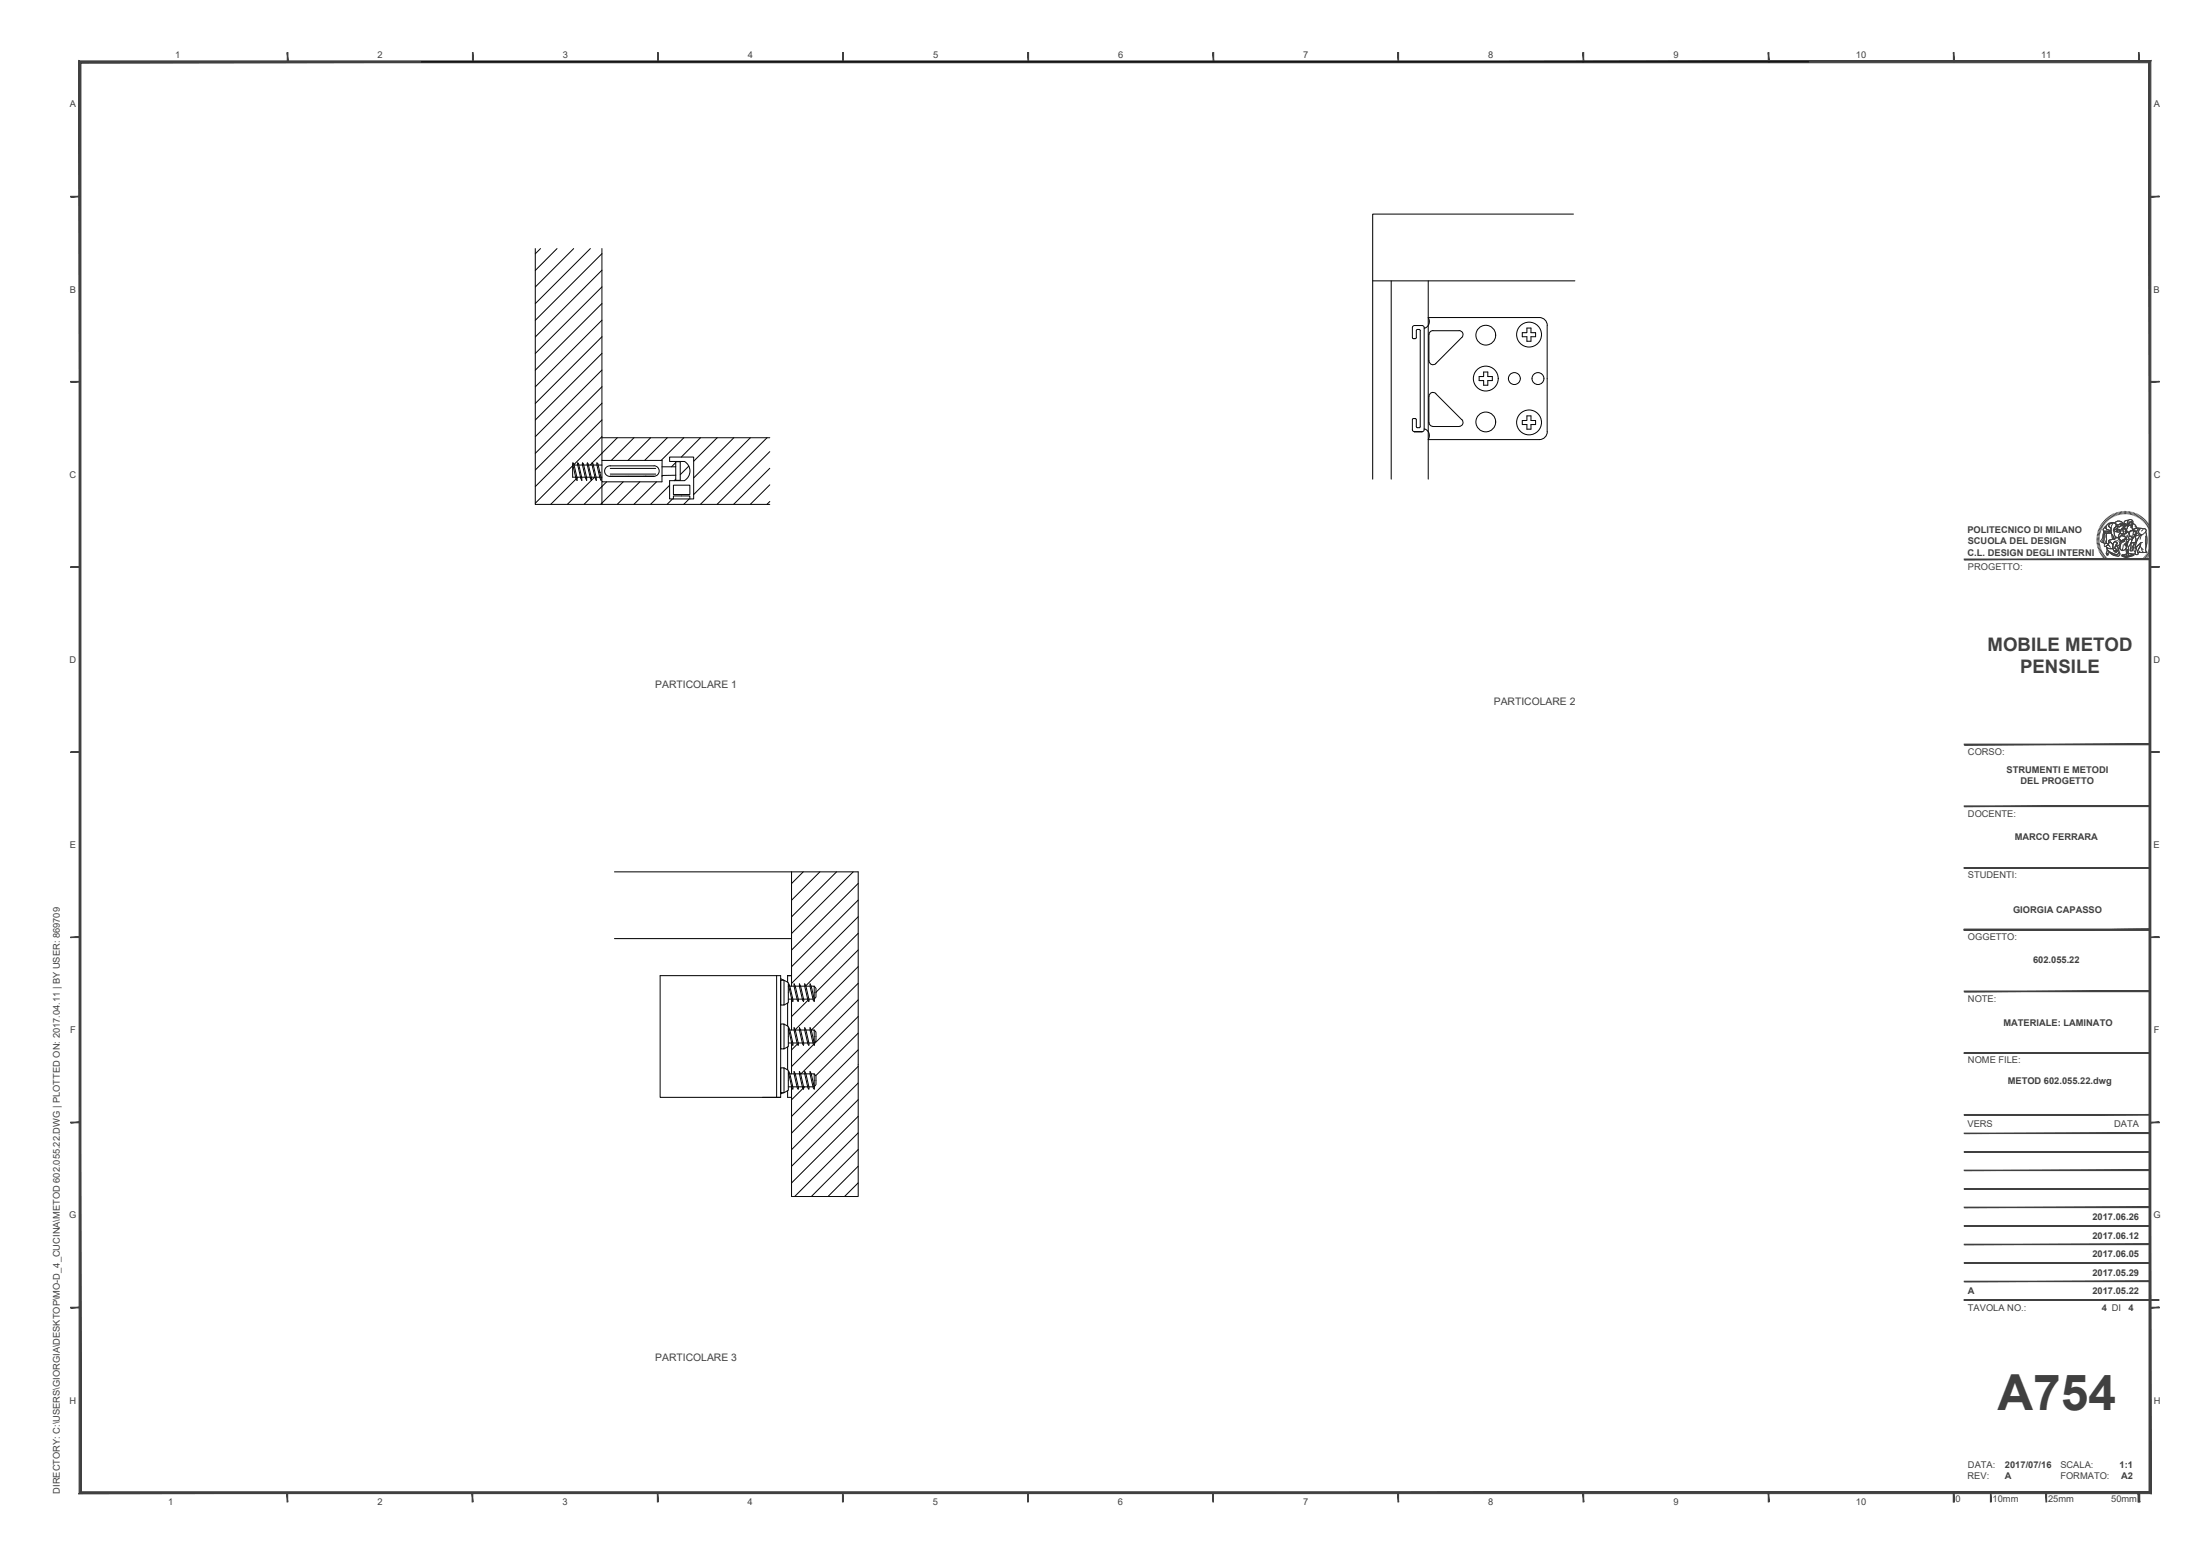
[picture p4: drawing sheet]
<svg xmlns="http://www.w3.org/2000/svg" width="594mm" height="420mm" viewBox="0 0 594 420" stroke-linecap="round" stroke-linejoin="round" font-family="sans-serif">
<!-- layer: viti -->
<g fill="none" stroke="#000" stroke-width=".27">
<path d="M411.1 89.8h1.2v-1.2h1.1v1.2h1.3v1.1h-1.3v1.2h-1.1v-1.2h-1.2zM399.4 101.7h1.2v-1.2h1.2v1.2h1.2v1.1h-1.2v1.2h-1.2v-1.2h-1.2zM411.1 113.5h1.2v-1.2h1.1v1.2h1.3v1.1h-1.3v1.3h-1.1v-1.3h-1.2zM154.7 125l.2 .2 .9 4.5-.3-.6zM156 125l.2 .2 .9 4.5-1.2-4.4zM157.3 125l.2 .2 .9 4.5-.3-.6-.9-3.8zM158.6 125l.2 .2 .9 4.5-1.2-4.4zM159.9 125l.2 .2 .9 4.5-1.2-4.4zM161.2 125l.2 .2 .9 4.5-.3-.6zM162.5 124.3h16.3v5.8h-16.3zM162.5 125.6h-7.9v3.3h7.9M164.8 128.6h11.8a1.41 1.41 0 0 0 1.4-1.4 1.41 1.41 0 0 0-1.4-1.4h-11.8a1.42 1.42 0 0 0-1.5 1.5 1.42 1.42 0 0 0 1.6 1.3"/>
<path d="M164.8 126.5h12.3M164.8 128h12.3M178.8 126h3.7M181.8 134.7v-.8h4.5v.8M181.8 131h4.5v2.5h-4.5zM182.5 124.7h1.2v5h-1.2zM182.5 128.3l-3.7 .1M184.8 129.8a2.97 2.97 0 0 0 0-5.2h-4v-1.2h6.5v11.3h-6.5v-4.9h4M210.8 264.7h.9v6.7h-.9zM210.8 276.5h.9v6.7h-.9zM211.7 264.7l1.2 .6v5.5l-1.2 .6M211.7 276.5l1.2 .7v5.4l-1.2 .6"/>
<path d="M212.9 266.3h7v3.5h-7M212.9 278.1h7v3.5h-7M213 265.7l1.2 4.4-.1 .3-.2-.3-.9-3.7zM213 277.5l.3 .6 .8 4.2-.2-.3-.9-3.8zM214.4 265.7l.3 .6 .9 3.8-.1 .3-.2-.3-.9-3.7zM214.4 277.5l.3 .6 .9 3.8-.1 .4-.2-.3-.9-3.8zM215.9 265.7l.3 .6 .9 3.8-.1 .3-.3-.3-.8-3.7zM215.9 277.5l.3 .6 .9 3.8-.1 .4-.3-.3-.8-3.8zM217.3 265.7l.3 .6 .9 3.8-.1 .3-.2-.3-.9-3.7zM217.3 277.5l.3 .6 .9 3.8-.1 .4-.2-.3-.9-3.8zM218.7 265.7l.4 .6 .8 4.1-.3-.3zM218.7 277.5l.4 .6 .8 4.2-.3-.3z"/>
<path d="M219.9 266.3l.4 .6v2.3l-.4 .6M219.9 278.1l.4 .6v2.3l-.4 .6M210.8 288.3h.9v6.8h-.9zM211.7 288.3l1.2 .7v5.4l-1.2 .7M212.9 290h7v3.5h-7M213 289.3l.3 .6 .8 4.2-.2-.3zM214.4 289.3l.3 .6 .9 3.9-.1 .3-.2-.3zM215.9 289.3l.3 .6 .9 3.9-.1 .3-.3-.3zM217.3 289.3l.3 .6 .9 3.9-.1 .3-.2-.3zM218.7 289.3l.4 .6 .8 4.2-.3-.3zM219.9 290l.4 .5v2.4l-.4 .6"/>
<circle cx="412.9" cy="90.4" r="3.4"/>
<circle cx="401.2" cy="102.2" r="3.4"/>
<circle cx="412.9" cy="114.1" r="3.4"/>
</g>
<!-- layer: costr -->
<g fill="none" stroke="#000" stroke-width=".27">
<path d="M113.8 16.7h374.6M146 67.1l-1.5 1.4M150.4 67.1l-5.9 5.9M154.9 67.1l-10.4 10.4M159.4 67.1l-14.9 14.9M162.5 68.5l-18 18M162.5 73l-18 18M162.5 77.5l-18 18M162.5 82l-18 18M162.5 86.5l-18 18M162.5 90.9l-18 18.1M162.5 95.4l-18 18"/>
<path d="M162.5 99.9l-18 18M162.5 104.4l-18 18M162.5 108.9l-18 18M162.5 113.4l-18 18M162.5 117.9l-7.5 7.6M166.7 118.2l-6.8 6.8M171.2 118.2l-6.1 6.1M175.7 118.2l-6.1 6.1M180.2 118.2l-6.1 6.1M184.7 118.2l-6.2 6.1M189.2 118.2l-5.2 5.2M193.7 118.2l-6.4 6.3"/>
<path d="M198.2 118.2l-10.9 10.8M202.6 118.2l-15.3 15.3M207.1 118.2l-18 18M154.6 125.8l-10.1 10.1M155.6 129.3l-6.9 6.9M156.1 128.9l-.3 .2M159.9 125l-.6 .6M160.6 128.9l-7.4 7.3M161.9 127.5h.1M163.8 130.1l-6.1 6.1M165.3 128.6h.1M168.3 130.1l-6.1 6.1"/>
<path d="M169.8 128.6h.1M172.8 130.1l-6.1 6.1M174.3 128.6h.1M177.3 130.1l-6.1 6.1M179 128.4l-.2 .2M180.8 131l-5.1 5.2M181.6 134.7l-1.5 1.5M182.5 124.9l-1.2 1.1M182.5 129.4l-.4 .4M182.8 124.6l-.1 .1M186 125.9l-2.3 2.3M186.1 134.7l-1.5 1.5"/>
<path d="M207.9 122l-14.3 14.2M207.9 126.5l-9.8 9.7M207.9 130.9l-5.3 5.3M207.9 135.4l-.8 .8M216.9 235.4l-3.2 3.2M221.4 235.4l-7.7 7.7M225.9 235.4l-12.2 12.2M230.4 235.4l-16.7 16.7M231.7 238.5l-18 18M231.7 243l-18 18M231.7 247.5l-18 18M231.7 252l-14.1 14.2"/>
<path d="M231.7 256.5l-11.4 11.4M213 266.3l-.1 .1M213.8 269.9l-.1 .1M218.2 270.1l-4.5 4.4M218.5 269.8h-.1M231.7 261l-17 17.1M231.7 265.5l-12.6 12.7M231.7 270l-18 18M231.7 274.5l-15.4 15.5M231.7 279l-11.4 11.5M215.3 281.9l-1.6 1.6M215.6 281.6v.1"/>
<path d="M216.8 293.9l-3.1 3.1M217.3 293.5l-.3 .2M231.7 283.5l-18 18M231.7 287.9l-18 18.1M231.7 292.4l-18 18M231.7 296.9l-18 18M231.7 301.4l-18 18M231.7 305.9l-17.1 17.2M231.7 310.4l-12.6 12.7M231.7 314.9l-8.1 8.2M231.7 319.4l-3.6 3.7"/>
</g>
<!-- layer: 0 -->
<g fill="none" stroke="#000" stroke-width=".27">
<path d="M424.9 57.8h-54.2v71.6M144.5 67.1v69.1h63.4M162.5 67.1v57.2M370.7 75.8h54.6M375.7 75.8v53.6M385.7 75.8v53.6M162.5 118.2h45.4M162.5 130.1v6.1M165.9 235.4h65.8v87.7h-18v-29.6M213.7 235.4v30.9M165.9 253.4h47.8M213.7 269.8v8.3"/>
<path d="M213.7 281.6v8.4"/>
</g>
<!-- layer: meccanismi -->
<g fill="none" stroke="#000" stroke-width=".27">
<path d="M381.6 91.4l-.2-.2v-2.8l.1-.3 .4-.2h2.1l.4 .2 .2 .3v27.6l-.2 .4-.4 .2M382.2 91.4h-.6h.6M382.2 91.4l.3-.2v-2.1l.2-.1h.7l.1 .2v26l-.1 .3-.9-.2v-2l-.3-.3M384.6 88.7a1.94 1.94 0 0 0 1.1-3h30a2.14 2.14 0 0 1 2.1 2.2v28.7a2.09 2.09 0 0 1-2.1 2.1h-30a1.94 1.94 0 0 0-1.1-2.9M385.9 90.4v7a1.08 1.08 0 0 0 .7 1 1.08 1.08 0 0 0 1.1-.2l7-7.1M387 89.3h7M387 89.3a1.08 1.08 0 0 0-1.1 1.1M394 89.3a1.08 1.08 0 0 1 1 .6 1.08 1.08 0 0 1-.2 1.2M381.6 113l-.2 .3v2.7l.1 .4 .4 .2M381.9 116.6h2.1h-2.1M382.2 113h-.6h.6M385.9 107v7.1a1.08 1.08 0 0 0 1.1 1l7 .1a1.1 1.1 0 0 0 1-.7 1.1 1.1 0 0 0-.2-1.2"/>
<path d="M387.7 106.3l7 7M387.7 106.3a1.08 1.08 0 0 0-1.1-.3 1.08 1.08 0 0 0-.7 1M178.3 263.4h32.5v32.9h-32.5zM209.7 263.4v32.9M210.8 264.2l.8 .4M212.7 270.9v6.2M213.7 263.4h-1v1.8M205.9 296.3h4.9M211.6 295.1l-.8 .3M212.7 294.5v1.8h1M212.7 282.7v6.2"/>
<circle cx="401.2" cy="90.5" r="2.67"/>
<circle cx="401.2" cy="113.9" r="2.67"/>
<circle cx="408.9" cy="102.2" r="1.61"/>
<circle cx="415.3" cy="102.2" r="1.61"/>
</g>
<!-- layer: G-ANNO-LOGO -->
<g fill="none" stroke="#404040" stroke-width=".27">
<path d="M569 139.8l.5 .5M569.3 139.6l.4 .5M569.6 139.4l.4 .5M569.9 139.2l.3 .6M570.2 139l.3 .6M570.5 138.8l.3 .6M570.8 138.7l.3 .6M571.2 138.6l.2 .6M571.5 138.4l.2 .7M571.9 138.4l.1 .6M572.2 138.3l.2 .6M572.6 138.2l.1 .7"/>
<path d="M572.9 138.1l.1 .7M573.3 138.1v.7M573.6 138.1l.1 .7M574 138.1v.7M574.3 138.1v.7M574.7 138.1l-.1 .7M575.1 138.2l-.2 .7M575.4 138.2l-.1 .7M575.7 138.3l-.1 .7M576.1 138.4l-.2 .7M576.4 138.5l-.2 .7M576.8 138.7l-.3 .6"/>
<path d="M577.1 138.8l-.3 .6M577.4 138.9l-.3 .7M577.7 139.1l-.3 .6M578 139.3l-.3 .6M578.3 139.5l-.4 .6M578.6 139.7l-.4 .6M578.9 140l-.5 .5M566.2 145.7h.7M566.2 145l.7 .1M566.2 145.4h.7M566.3 144.6l.6 .1M566.3 144.3l.7 .1"/>
<path d="M566.4 143.9l.7 .2M566.5 143.6l.7 .2M566.6 143.3l.7 .2M566.7 142.9l.6 .3M566.9 142.6l.6 .3M566.9 146l-.7 .1M566.9 146.4h-.7M566.9 146.7l-.6 .1M567 147l-.7 .1M567 142.3l.6 .3M567.1 147.3l-.7 .2M567.1 147.6l-.6 .2"/>
<path d="M567.2 141.9l.6 .4M567.2 147.9l-.6 .3M567.3 148.3l-.6 .2M567.4 141.7l.5 .3M567.5 148.6l-.7 .2M567.6 141.4l.5 .3M567.6 148.9l-.6 .3M567.8 149.1l-.6 .4M567.8 141.1l.5 .4M567.9 149.4l-.6 .4M568 140.8l.5 .4M568.1 143.4h.8a.71 .71 0 0 0 1.1-.1l.1 .6h-.2a1.89 1.89 0 0 1-1.8-.3z"/>
<path d="M568.1 143.3l.1 .5M568.1 149.7l-.6 .4M568.3 140.5l.5 .5M568.3 143.9l-.3 .4-.1 1.4-.4 .7 .4 .2M568.3 149.9l-.5 .5M568.4 142.3l.3-.2a.64 .64 0 0 0 .4 .9l.9 .3a2 2 0 0 1-2 0l-.1-.4zM568.5 143.9l.5 .1-.2 .6v2.1l-.4 .1-.5-.3 .3-.9v-1zM568.5 143.9a1.52 1.52 0 0 0-.3 1.6l-.3 1 .8 .2M568.5 140.3l.5 .5M568.5 150.2l-.5 .4M568.7 142.1a.75 .75 0 0 0-.7 .6 .75 .75 0 0 0 .3 .8l.6-.1a.68 .68 0 0 0 1.1-.1M568.7 150.4l-.5 .5"/>
<path d="M568.8 140l.4 .5M568.8 141.9l.3-.3a1.65 1.65 0 0 1 1.6-.4 1.01 1.01 0 0 0-1.2 1l.6 .3-.1 .8-1-.3a.64 .64 0 0 1-.3-.9zM568.8 147.5a.74 .74 0 0 0 .8 .6l1-.1M568.9 147.8a1.61 1.61 0 0 0 1.7 .2l.4 .8-.1 .2 .3-.2 .2 .3-.1-.5 .3 .4-.2-.4 .4 .1-.5-.5a.33 .33 0 0 1-.3-.2 .33 .33 0 0 1 .2-.4l.1-.3 .4 .1 .4 1a.88 .88 0 0 1-.3 1.3 .88 .88 0 0 1-1.2-.2l-1.5-1zM568.9 147.9l.1 .5 .5 .5 2.2 1M568.9 150.7l-.4 .5M569 143.9h1.1l.5 .8 .1 .8-.7 .3a.42 .42 0 0 0-.5 .2 .42 .42 0 0 0 .1 .5l-.3 .4-.5-.3v-2zM569 143.9l-.2 .7v2.1M569.1 148.5l.9 .7 1.1 .5a.79 .79 0 0 0 1.1-.6 .66 .66 0 0 1 .1 1 .66 .66 0 0 1-1 0l-.5-.1-1.2-.8-.5 .3 .2 .2-.1 .2h-.2l-.2-.4zM569.1 148.5l-.3 1 .2 .4h.2l.1-.2-.2-.2 .4-.3 .4 .2a2.5 2.5 0 0 0 2.4 .6l.1-.6-.2-.3M569.2 150.9l-.5 .5M569.3 146.9a.51 .51 0 0 0-.8-.1 .51 .51 0 0 0 0 .8 .77 .77 0 0 1 .8-.4 .77 .77 0 0 1 .6 .6"/>
<path d="M569.4 151.1l-.4 .6M569.5 145.9l1.2-.4 .2 .2 .2-.4 .3-.1a1 1 0 0 1 1.2 .7 1.03 1.03 0 0 1-.2 1.1 1.03 1.03 0 0 1-1.1 .3l.2-.4a.27 .27 0 0 0 .3-.2 .27 .27 0 0 0-.3-.3 .57 .57 0 0 0-.7 0 .57 .57 0 0 0-.2 .6 .77 .77 0 0 0-1-.5l-.2-.1zM569.5 146.6l.1-.1a.82 .82 0 0 1 1 .5v1a1.61 1.61 0 0 1-1.7-.2l-.2-.3 .7-.3-.1-.3zM569.7 141.5l.5-.2a.77 .77 0 0 1 1.2 .2 .77 .77 0 0 1-.5 1.1l-.2 .5 .2 .6a1.18 1.18 0 0 0 .7 1.5l-.5 .1-.1 .4a.38 .38 0 0 1-.4-.2 .38 .38 0 0 1 .1-.5l-.6-1.1-.1-1.4a.55 .55 0 0 1-.5-.4 .55 .55 0 0 1 .2-.6zM569.7 151.3l-.4 .6M569.8 146.3l.8 .7M569.9 146.4h-.1a.51 .51 0 0 0-.5 .3 .51 .51 0 0 0 .1 .5M569.9 151.5l-.3 .6M570.1 143.9h-1.6a.65 .65 0 0 0-.7 .2 .65 .65 0 0 0 0 .8l-.1 .5-.5 .6 .3 .4M570.2 144.2l.3 1.4M570.2 151.7l-.4 .6M570.5 141.5l-.2 .2a2.7 2.7 0 0 0 .2 3l.2 .5a.3 .3 0 0 0-.1 .4 .3 .3 0 0 0 .5 0v-.3l.5-.2a1.1 1.1 0 0 1-.7-1.4 1.39 1.39 0 0 1 .5-1.7 1.14 1.14 0 0 0-1.7-.7 1.08 1.08 0 0 0-.9 1.6l1.1 .4"/>
<path d="M570.5 151.9l-.3 .5M570.7 145.5l-.7 .3a.43 .43 0 0 0-.5 .2 .43 .43 0 0 0 .1 .5M570.7 141.2a1.01 1.01 0 0 0-1.2 1l.5 .3M570.8 152l-.3 .6M571 143l.7-.3 .3 .3a.31 .31 0 0 0-.4 .2 .31 .31 0 0 0 .2 .4l-.6-.1zM571 142.5l.9-.4-.1 .6-1.1 .5zM571 143l.2 .5 .6 .1M571 146.2a.54 .54 0 0 1 .7 .7h-.2l-.5 1.1 .8 .7-.4-.1 .2 .4-.3-.4 .1 .5-.2-.3-.3 .2 .1-.2-.4-.6a2.03 2.03 0 0 1 .4-2zM571.1 146.2a.51 .51 0 0 1 .6 .7h-.2l-.3 .8a.45 .45 0 0 0-.1 .4 .45 .45 0 0 0 .4 .3l.3 .3-.4-.1 .2 .4-.3-.4v.5l-.1-.3-.3 .2 .1-.2-.4-.6a1.94 1.94 0 0 1 .5-2zM571.1 152.1l-.3 .7M571.1 141.2l.1-.2a1.14 1.14 0 0 1 2 .4v.1a.86 .86 0 0 0-1.2 .2l-.6-.1M571.3 141l.5-.3 .9 .2a.33 .33 0 0 1 .4 .2 .33 .33 0 0 1-.2 .4 .52 .52 0 0 0-.8 .3h-.4l-.6-.5z"/>
<path d="M571.4 152.3l-.3 .6M571.4 141.5a.7 .7 0 0 0 1.2-.2l.3 .2-.2 .6-.4 .2-.4-.2-.6 .2zM571.7 145.1a1.19 1.19 0 0 1 .7 2h-.1M571.7 152.4l-.2 .6M571.7 143.1h.9l-.3 .1v.4a.4 .4 0 0 1-.5 0 .4 .4 0 0 1-.1-.5zM571.7 147.4l.4 1a.79 .79 0 0 1 0 1 .79 .79 0 0 1-.9 .3M571.8 142.8l.2 .2M571.8 142.5v.2l-1.1 .5M571.8 146l-.7 .2M571.9 142.1l-.3 .5M572 145.7l.8 .4M572 152.5l-.2 .6"/>
<path d="M572.1 143a.32 .32 0 0 0-.4 .2 .32 .32 0 0 0 .1 .4h.4l.1-.4 .3-.1h-.6M572.2 146.1a.71 .71 0 0 1 .1 1 .71 .71 0 0 1-.9 .2M572.2 148l.8 .6M572.2 145.4a.9 .9 0 0 1 1-.7 .9 .9 0 0 1 .8 .9l-.3-.1-1 .5M572.3 152.5l-.1 .7M572.3 145l.5-.4 .6 .1 .5 .4a.25 .25 0 0 1 .2 .3 .25 .25 0 0 1-.2 .2h-.2l-1.1 .5-.4-.8zM572.4 142.1h.1M572.5 141.7l.2 .1M572.5 147.4l.1 .9M572.5 143.9l-.3 .5-.1 .9M572.6 141.7v.1M572.6 152.6l-.1 .7"/>
<path d="M572.7 146l.2 .3a.68 .68 0 0 0 .9-.7l.3-.1-.2-.5-.6-.3h-.6l-.5 .7-.1-.1v-.5l.4-.9 .2 .3h.9a.73 .73 0 0 0 .7-.8l.7 .3 .1 1-.3 .5 .2 .5-.3 .6-.5 .1-.2 .6h-.3l.3 .3 .2-.1v.4l.2-.3-.3 1.1h-.3a.78 .78 0 0 1-1.2 0l-.4-.5 .3-.5 .2-1.1M572.7 146l1.1-.4a.62 .62 0 0 1-.8 .7zM572.7 146.8l-.3 1-.4 .4M572.9 141.9l.9-.2a.36 .36 0 0 1-.1 .6 .36 .36 0 0 1-.5-.4zM572.9 142.8a.85 .85 0 0 1 1.1 0 .85 .85 0 0 1 .2 1.1l-.2-.3a.54 .54 0 0 0-.1-.8 .54 .54 0 0 0-.7 .1l.1 .5a.46 .46 0 0 1-.1 .8 .46 .46 0 0 1-.7-.4zM572.9 141.5l-.2 .6-.4 .2-.4-.2-.6 .2M573 152.7l-.1 .6M573 149.9l2-.5 1.2 .3-2.1 .6zM573 149.9l1.1 .4v.2l-1.1-.3zM573.3 142.6a.8 .8 0 0 1 .8 .7 .8 .8 0 0 1-.6 .9h-.2l.1-.5-.2-.7zM573.3 152.7l-.1 .7M573.3 141.7a.38 .38 0 0 1 .6-.3 .38 .38 0 0 1 .1 .6h-.1"/>
<path d="M573.3 146.2h.1M573.4 147.1l-.4 1.5 1.1-.2M573.4 145.8l.2 .1M573.5 141.4a.41 .41 0 0 1 .5 .1 .41 .41 0 0 1 0 .5l-.2-.3h-.5zM573.5 146.1h.1M573.5 145.9h.1M573.6 142.9h.1M573.6 142.9l-.2 .1M573.6 152.7v.7M573.7 141.8l-.8 .1h.3a.34 .34 0 0 0 .4 .3 .34 .34 0 0 0 .2-.5v.2M573.7 144.2v.7M573.7 146.9l.3 .1 .2-.6 .5-.1-.5 1.2v-.3l-.2 .1z"/>
<path d="M573.8 145.6a.59 .59 0 0 1-.3 .6 .59 .59 0 0 1-.7-.1M573.8 142.7l.3 .3-.2 .1M573.9 152.7v.7M574 142.9a.41 .41 0 0 0-.6-.3 .41 .41 0 0 0-.1 .7v.1a.46 .46 0 0 1 0 .7 .46 .46 0 0 1-.7 0 .46 .46 0 0 1 .1-.7 .82 .82 0 0 1 .9-.9 .82 .82 0 0 1 .7 .9l-.1 .5-.2-.3M574.1 143.2l-.2 .1M574.1 143v.5h-.8M574.1 143.9l-.3 .3h-.5M574.1 150.3l2.1-.6v.3l-2.1 .6zM574.1 150.3v.2M574.2 141.9l.2-.1 .1 .4-.3 .9M574.2 146.4h.1M574.2 147v.6l.2-.3"/>
<path d="M574.2 152.7l.1 .7M574.3 141.5l.1 .4M574.3 143.4l-.1-.4 .3-.8-.4-.6a.55 .55 0 0 1-.5-.7 .55 .55 0 0 1 .8-.4h.3a1.3 1.3 0 0 0 0 1.6l.1-.5a.39 .39 0 0 0 .3 .3 .39 .39 0 0 0 .4-.1v.6l.2-.1 .4 .6-1.1 .8M574.4 146.8l-.2 .2v-.2M574.4 144.5l-.2 1.3M574.4 143.7l.5 .2M574.5 148.5l.2-.1 .1 1.1-.3-.6-.3 .7zM574.5 145.6l-.4 .5 .1 .3M574.6 152.7l.1 .7M574.6 146.3l-.4 .1-.2 .6h-.3l.3 .3 .2-.1M574.7 144.5l-.5 .9M574.7 140.5a.7 .7 0 0 1 .8-.1 .7 .7 0 0 1 .4 .7l-.4 1.4v-.7l.3-.6a.48 .48 0 0 0-.5-.3 .48 .48 0 0 0-.5 .4l-.1 .7h-.1a1.49 1.49 0 0 1 .1-1.5z"/>
<path d="M574.7 140.5a.71 .71 0 0 1 .8-.2 .71 .71 0 0 1 .5 .7l-.3 1.2-.2 .3v-.7l.3-.5-.2-.4a.82 .82 0 0 0-.9 1.1h-.1a1.49 1.49 0 0 1 .1-1.5zM574.7 140.5a.83 .83 0 0 0-1.1 .8M574.8 141.5a.39 .39 0 0 0 .3 .4 .39 .39 0 0 0 .4-.1M574.9 152.6l.1 .7M574.9 143.7a1.51 1.51 0 0 1 2.1 0 1.64 1.64 0 0 1-1.2 1.4l-.3-.2a.97 .97 0 0 1-.6-1.2zM575 141l.6-.2 .2 .5-.3 .5a.46 .46 0 0 1-.6-.1 .46 .46 0 0 1 .1-.7zM575 145.7l.8-.2-.6 1.6a1.09 1.09 0 0 0-.5 1.3l-.2 .1-.3 .6-.1-.9zM575 141.3l.2 .1M575 145.7l-.9 2.5 .1 .9-.1 .9 .4-1.1 .3 .9-.1-1.4-.5 .7M575.1 141.7l.1 .1M575.1 144.7l-.3 .5 .1 .4 .9-.1 .5-.6M575.1 141.4h.1"/>
<path d="M575.1 141.6l.1 .1M575.2 152.6l.1 .7M575.4 141.5h.2M575.5 146.6l.7-.1v.6a1.23 1.23 0 0 0-.3 1.5h-.7zM575.5 141.5h.1M575.5 152.5l.2 .7M575.7 142.3l.4 .6M575.7 144.8h.1M575.8 143.2l.8-.5 1.1-.1-.7 1zM575.8 145.5l-.6 1.6a1.52 1.52 0 0 0-.5 1.5M575.8 152.4l.2 .7M575.9 141.3l.7 .5 .5 .8-.3 .1a.65 .65 0 0 1-.9 0 .65 .65 0 0 1-.1-.9z"/>
<path d="M575.9 144.7l-.3 .1M575.9 141.3l.7 .5 .2 .5M575.9 145v.1M576.2 152.3l.2 .7M576.2 149.7v.3l-2.1 .6-1.1-.4v-.3l1.1 .4 2.1-.6a5.7 5.7 0 0 0-3.2 .2M576.3 146.5l-.1 .6a1.23 1.23 0 0 0-.3 1.5h-.7l.2-2M576.5 152.2l.2 .7M576.5 144.6h.3l-.1 1.5a.59 .59 0 0 1-.8 .4l-.4 .1 .3-1.1zM576.5 144.4l-.1 .4M576.5 143.4l.3 .1 .2 .3M576.5 142.2l.6 .4M576.7 146.5l-1.2 .1"/>
<path d="M576.7 147.8l-.1 .3 .2 .2M576.8 144.6l-.1 1.8a2.43 2.43 0 0 0-.3 2.6l.2 .1M576.8 152.1l.3 .6M577 147.6l1.1-1-.9 2.5a.38 .38 0 0 1-.2 .7 .38 .38 0 0 1-.4-.5zM577 143.6v-.1a.94 .94 0 0 1 1-.9l.6 .2a.62 .62 0 0 1 .8 .1 .62 .62 0 0 1-.2 .9l-.4 .4a1.12 1.12 0 0 1-1.8-.4M577 143.8l-.6 .9a.77 .77 0 0 1-1.3-.1 .81 .81 0 0 1 0-.9 .81 .81 0 0 1 .9-.3l.2 .1-.2 .5 .1 .4a.59 .59 0 0 0 .5-.8l-.2-.2a.99 .99 0 0 0-1.5 .6v.1M577.1 145.4v.5M577.1 151.9l.3 .6M577.3 151.8l.4 .6M577.5 144.5l-.9 .1M577.5 148.8l.6 .4M577.6 151.6l.4 .6"/>
<path d="M577.7 142.6l-1.1 .1-.8 .5M577.9 147.5l.8 .9M577.9 151.4l.4 .6M577.9 142.7l.8 .2a.53 .53 0 0 1 .7 .1 .53 .53 0 0 1 0 .6 8.3 8.3 0 0 1 0 4.9l.3 .6h-2.5l.9-2.5-1.5 1.4v-.5a6.5 6.5 0 0 1 1.3-3l.5-.1a.9 .9 0 0 1-.9-.6 .9 .9 0 0 1 .4-1.1zM577.9 144.5a6.7 6.7 0 0 0-1.3 3.5l1.5-1.4 .5-.1M578 142.7a.89 .89 0 0 0-.5 1 .89 .89 0 0 0 .9 .7M578.1 146.6l-.9 2.5a.39 .39 0 0 1-.1 .7 .39 .39 0 0 1-.6-.4l.5-1.8M578.2 151.2l.4 .6M578.2 144.5l-.3 1.1M578.3 148a1.11 1.11 0 0 0 .7 1.2M578.4 151l.4 .5M578.6 143.1l-.3 .3"/>
<path d="M578.7 150.8l.4 .5M578.9 150.6l.5 .5M579.1 150.4l.5 .4M579.2 140.2l-.5 .5M579.3 150.1l.5 .4M579.4 144.7v3.3M579.4 143.6l.3 2-.3 2.8 .3 .7h-2.5M579.4 140.4l-.5 .5M579.5 149.9l.6 .3M579.7 140.7l-.6 .5M579.7 149.6l.5 .3M579.9 141l-.6 .4"/>
<path d="M579.9 149.3l.5 .3M580 149l.6 .3M580.1 141.3l-.6 .4M580.2 148.7l.6 .3M580.3 141.6l-.6 .3M580.3 148.4l.6 .3M580.4 148.1l.7 .3M580.5 141.9l-.6 .3M580.5 147.8l.7 .2M580.6 147.5l.7 .2M580.7 142.2l-.7 .3M580.7 147.2l.6 .1"/>
<path d="M580.7 146.9l.7 .1M580.8 146.5l.7 .1M580.8 142.5l-.6 .3M580.8 146.2l.7 .1M580.8 145.9l.7 .1M580.8 145.6h.7M580.9 142.9l-.6 .2M581.1 143.2l-.7 .2M581.2 143.5l-.7 .2M581.3 143.9l-.7 .1M581.4 144.2l-.7 .2M581.4 144.6l-.7 .1"/>
<path d="M581.5 144.9l-.7 .1M581.5 145.3h-.7"/>
</g>
<!-- layer: G-ANNO-TTLB -->
<g fill="#fff" stroke="#fff" stroke-width=".27">
<path d="M555.4 151l30.8 4.3-5.8-4.3zM555.4 151l30.8 4.3h-30.8z"/>
<path d="M580.4 136.5h5.8l-5.8 14.5zM586.2 136.5l-5.8 14.5 5.8 4.3z"/>
</g>
<path d="M555.4 151h25v-14.5h5.8v18.8h-30.8z" fill="none" stroke="#fff" stroke-width=".27"/>
<g fill="#404040" stroke="#404040" stroke-width=".27">
<path d="M580.4 351.1h2.5v-.1zM580.4 351h2.5l-2.5 .1z"/>
<path d="M530.4 351v.1l50-.1zM530.4 351.1l50-.1v.1z"/>
<path d="M530.4 351v.1l50-.1zM530.4 351.1l50-.1v.1z"/>
<path d="M530.4 346h50zM530.4 346.1l50-.1z"/>
<path d="M530.4 341h50zM530.4 341.1l50-.1z"/>
<path d="M530.4 336h50zM530.4 336.1l50-.1z"/>
<path d="M530.4 331h50zM530.4 331.1l50-.1z"/>
<path d="M530.4 326h50zM530.4 326.1l50-.1z"/>
<path d="M530.4 321h50zM530.4 321.1l50-.1z"/>
<path d="M530.4 316h50zM530.4 316.1l50-.1z"/>
<path d="M530.4 311h50zM530.4 311.1l50-.1z"/>
<path d="M530.4 217.8h50v-.2zM530.4 217.6h50l-50 .2z"/>
<path d="M530.4 234.5h50v-.2zM530.4 234.3h50l-50 .2z"/>
<path d="M530.4 234.3v.2l50-.2zM530.4 234.5l50-.2v.2z"/>
<path d="M530.4 251v.1l50-.1zM530.4 251.1l50-.1v.1z"/>
<path d="M530.4 151.1h50v-.2zM530.4 150.9h50l-50 .2z"/>
<path d="M530.4 251v.1l50-.1zM530.4 251.1l50-.1v.1z"/>
<path d="M530.4 267.6v.2l50-.2zM530.4 267.8l50-.2v.2z"/>
<path d="M530.4 251v.1l50-.1zM530.4 251.1l50-.1v.1z"/>
<path d="M530.4 251v.1l50-.1zM530.4 251.1l50-.1v.1z"/>
<path d="M530.4 201.1h50v-.2zM530.4 200.9h50l-50 .2z"/>
<path d="M530.4 284.3v.1l50-.1zM530.4 284.4l50-.1v.1z"/>
<path d="M530.4 284.3v.1l50-.1zM530.4 284.4l50-.1v.1z"/>
<path d="M530.4 306h50zM530.4 306.1l50-.1z"/>
<path d="M530.4 300.9v.2l50-.2zM530.4 301.1l50-.2v.2z"/>
<path d="M580.4 351.1h2.5v-.1zM580.4 351h2.5l-2.5 .1z"/>
<path d="M427.5 14.2l.2 2.5v-2.5zM427.5 14.2l.2 2.5h-.2z"/>
<path d="M21.4 16.4l.5 386.4v-385.9zM21.4 16.4l.5 386.4-.5 .5zM21.9 402.8l-.5 .5 558.9-.5zM21.4 403.3l558.9-.5 .5 .5zM580.3 16.9v385.9l.5 .5zM580.3 16.9l.5-.5v386.9zM21.9 16.9h558.4l.5-.5zM21.4 16.4h559.4l-558.9 .5z"/>
<path d="M377.5 14.2l.2 2.5v-2.5zM377.5 14.2l.2 2.5h-.2z"/>
<path d="M477.5 14.2l.2 2.5v-2.5zM477.5 14.2l.2 2.5h-.2z"/>
<path d="M527.5 14.2l.2 2.5v-2.5zM527.5 14.2l.2 2.5h-.2z"/>
<path d="M19.1 103.2h2.5v-.2zM19.1 103h2.5l-2.5 .2z"/>
<path d="M19.1 53.2h2.5v-.2zM19.1 53h2.5l-2.5 .2z"/>
<path d="M19.1 203.2h2.5v-.2zM19.1 203h2.5l-2.5 .2z"/>
<path d="M19.1 253.2h2.5v-.2zM19.1 253h2.5l-2.5 .2z"/>
<path d="M19.1 303.2h2.5v-.2zM19.1 303h2.5l-2.5 .2z"/>
<path d="M19.1 353.2h2.5v-.2zM19.1 353h2.5l-2.5 .2z"/>
<path d="M19.1 153.2h2.5v-.2zM19.1 153h2.5l-2.5 .2z"/>
<path d="M327.6 14.2l.1 2.5v-2.5zM327.6 14.2l.1 2.5h-.1z"/>
<path d="M277.6 14.2l.2 2.5v-2.5zM277.6 14.2l.2 2.5h-.2z"/>
<path d="M227.6 14.2l.1 2.5v-2.5zM227.6 14.2l.1 2.5h-.1z"/>
<path d="M177.6 14.2l.2 2.5v-2.5zM177.6 14.2l.2 2.5h-.2z"/>
<path d="M127.6 14.2l.2 2.5v-2.5zM127.6 14.2l.2 2.5h-.2z"/>
<path d="M77.6 14.2l.2 2.5v-2.5zM77.6 14.2l.2 2.5h-.2z"/>
<path d="M427.5 403.1l.2 2.5v-2.5zM427.5 403.1l.2 2.5h-.2z"/>
<path d="M377.5 403.1l.2 2.5v-2.5zM377.5 403.1l.2 2.5h-.2z"/>
<path d="M477.5 403.1l.2 2.5v-2.5zM477.5 403.1l.2 2.5h-.2z"/>
<path d="M527.5 403.1l.2 2.5v-2.5zM527.5 403.1l.2 2.5h-.2z"/>
<path d="M327.5 403.1l.2 2.5v-2.5zM327.5 403.1l.2 2.5h-.2z"/>
<path d="M277.5 403.1l.2 2.5v-2.5zM277.5 403.1l.2 2.5h-.2z"/>
<path d="M227.5 403.1l.2 2.5v-2.5zM227.5 403.1l.2 2.5h-.2z"/>
<path d="M177.5 403.1l.2 2.5v-2.5zM177.5 403.1l.2 2.5h-.2z"/>
<path d="M127.5 403.1l.2 2.5v-2.5zM127.5 403.1l.2 2.5h-.2z"/>
<path d="M77.5 403.1l.2 2.5v-2.5zM77.5 403.1l.2 2.5h-.2z"/>
<path d="M577.5 14.2l.2 2.5v-2.5zM577.5 14.2l.2 2.5h-.2z"/>
<path d="M577.5 403.1l.2 2.5v-2.5zM577.5 403.1l.2 2.5h-.2z"/>
<path d="M580.6 103v.2l2.5-.2zM580.6 103.2l2.5-.2v.2z"/>
<path d="M580.6 53v.2l2.5-.2zM580.6 53.2l2.5-.2v.2z"/>
<path d="M580.6 203v.2l2.5-.2zM580.6 203.2l2.5-.2v.2z"/>
<path d="M580.6 253v.2l2.5-.2zM580.6 253.2l2.5-.2v.2z"/>
<path d="M580.6 303v.2l2.5-.2zM580.6 303.2l2.5-.2v.2z"/>
<path d="M580.6 353v.2l2.5-.2zM580.6 353.2l2.5-.2v.2z"/>
<path d="M580.6 153v.2l2.5-.2zM580.6 153.2l2.5-.2v.2z"/>
<path d="M527.5 403.1v2.5h.2zM527.5 403.1h.2v2.5z"/>
<path d="M537.5 403.1l.2 2.5v-2.5zM537.5 403.1l.2 2.5h-.2z"/>
<path d="M552.5 403.1l.2 2.5v-2.5zM552.5 403.1l.2 2.5h-.2z"/>
<path d="M577.3 403.1l.5 2.5v-2.5zM577.3 403.1l.5 2.5h-.5z"/>
</g>
<text font-size="13.4" fill="#404040" x="539.4" y="380.8">A754</text>
<g font-size="5" fill="#404040">
<text x="536.7" y="175.7">MOBILE METOD</text>
<text x="545.5" y="181.8">PENSILE</text>
</g>
<g font-size="2.8" fill="#404040">
<text x="176.9" y="185.7">PARTICOLARE 1</text>
<text x="403.4" y="190.4">PARTICOLARE 2</text>
<text x="176.9" y="367.5">PARTICOLARE 3</text>
</g>
<g font-size="2.5" fill="#404040">
<text x="47.3" y="15.5">1</text>
<text x="102" y="15.5">2</text>
<text x="152" y="15.5">3</text>
<text x="202" y="15.5">4</text>
<text x="252" y="15.5">5</text>
<text x="301.9" y="15.5">6</text>
<text x="351.9" y="15.5">7</text>
<text x="401.9" y="15.5">8</text>
<text x="451.9" y="15.5">9</text>
<text x="501.2" y="15.5">10</text>
<text x="551.2" y="15.5">11</text>
<text x="18.9" y="29">A</text>
<text x="581.7" y="29">A</text>
<text x="18.9" y="79">B</text>
<text x="581.6" y="79">B</text>
<text x="18.8" y="129">C</text>
<text x="581.6" y="129">C</text>
<text x="531.3" y="144">POLITECNICO DI MILANO</text>
<text x="531.4" y="147">SCUOLA DEL DESIGN</text>
<text x="531.3" y="150">C.L. DESIGN DEGLI INTERNI</text>
<text x="531.4" y="153.8">PROGETTO:</text>
<text x="18.8" y="179">D</text>
<text x="581.5" y="179">D</text>
<text x="531.4" y="203.8">CORSO:</text>
<text x="541.8" y="208.7">STRUMENTI E METODI</text>
<text x="545.6" y="211.7">DEL PROGETTO</text>
<text x="531.4" y="220.5">DOCENTE:</text>
<text x="544" y="226.9">MARCO FERRARA</text>
<text x="18.9" y="229">E</text>
<text x="581.6" y="229">E</text>
<text x="531.4" y="237.1">STUDENTI:</text>
<text x="543.6" y="246.6">GIORGIA CAPASSO</text>
<text x="531.4" y="253.8">OGGETTO:</text>
<text x="549" y="260">602.055.22</text>
<text x="531.4" y="270.5">NOTE:</text>
<text x="18.9" y="279">F</text>
<text x="541" y="276.9">MATERIALE: LAMINATO</text>
<text x="581.7" y="279">F</text>
<text x="531.4" y="287.2">NOME FILE:</text>
<text x="542.2" y="292.8">METOD 602.055.22.dwg</text>
<text x="531.3" y="304.4">VERS</text>
<text x="570.9" y="304.4">DATA</text>
<text x="18.7" y="329">G</text>
<text x="565" y="329.4">2017.06.26</text>
<text x="581.5" y="329">G</text>
<text x="565" y="334.4">2017.06.12</text>
<text x="565" y="339.4">2017.06.05</text>
<text x="565" y="344.4">2017.05.29</text>
<text x="531.4" y="354">TAVOLA NO.:</text>
<text x="531.4" y="349.4">A</text>
<text x="565" y="349.4">2017.05.22</text>
<text x="567.6" y="354">4 DI</text>
<text x="574.7" y="354">4</text>
<text x="18.8" y="379">H</text>
<text x="581.6" y="379">H</text>
<text x="531.3" y="399.4">REV:</text>
<text x="531.4" y="396.5">DATA:</text>
<text x="541.4" y="399.4">A</text>
<text x="541.4" y="396.4">2017/07/16</text>
<text x="556.4" y="396.4">SCALA:</text>
<text x="556.4" y="399.4">FORMATO:</text>
<text x="572.4" y="396.4">1:1</text>
<text x="572.8" y="399.4">A2</text>
<text x="16.1" y="403.3" transform="rotate(-90 16.1 403.3)">DIRECTORY: C:\USERS\GIORGIA\DESKTOP\MO-D_4_CUCINA\METOD 602.055.22.DWG | PLOTTED ON: 2017.04.11 | BY USER: 869709</text>
<text x="45.4" y="406.5">1</text>
<text x="101.9" y="406.5">2</text>
<text x="151.9" y="406.5">3</text>
<text x="201.9" y="406.5">4</text>
<text x="251.9" y="406.5">5</text>
<text x="301.9" y="406.5">6</text>
<text x="351.9" y="406.5">7</text>
<text x="401.9" y="406.5">8</text>
<text x="451.9" y="406.5">9</text>
<text x="501.2" y="406.5">10</text>
<text x="528.1" y="405.6">0</text>
<text x="538.1" y="405.6">10mm</text>
<text x="553.1" y="405.6">25mm</text>
<text x="570.1" y="405.6">50mm</text>
</g>
</svg>
